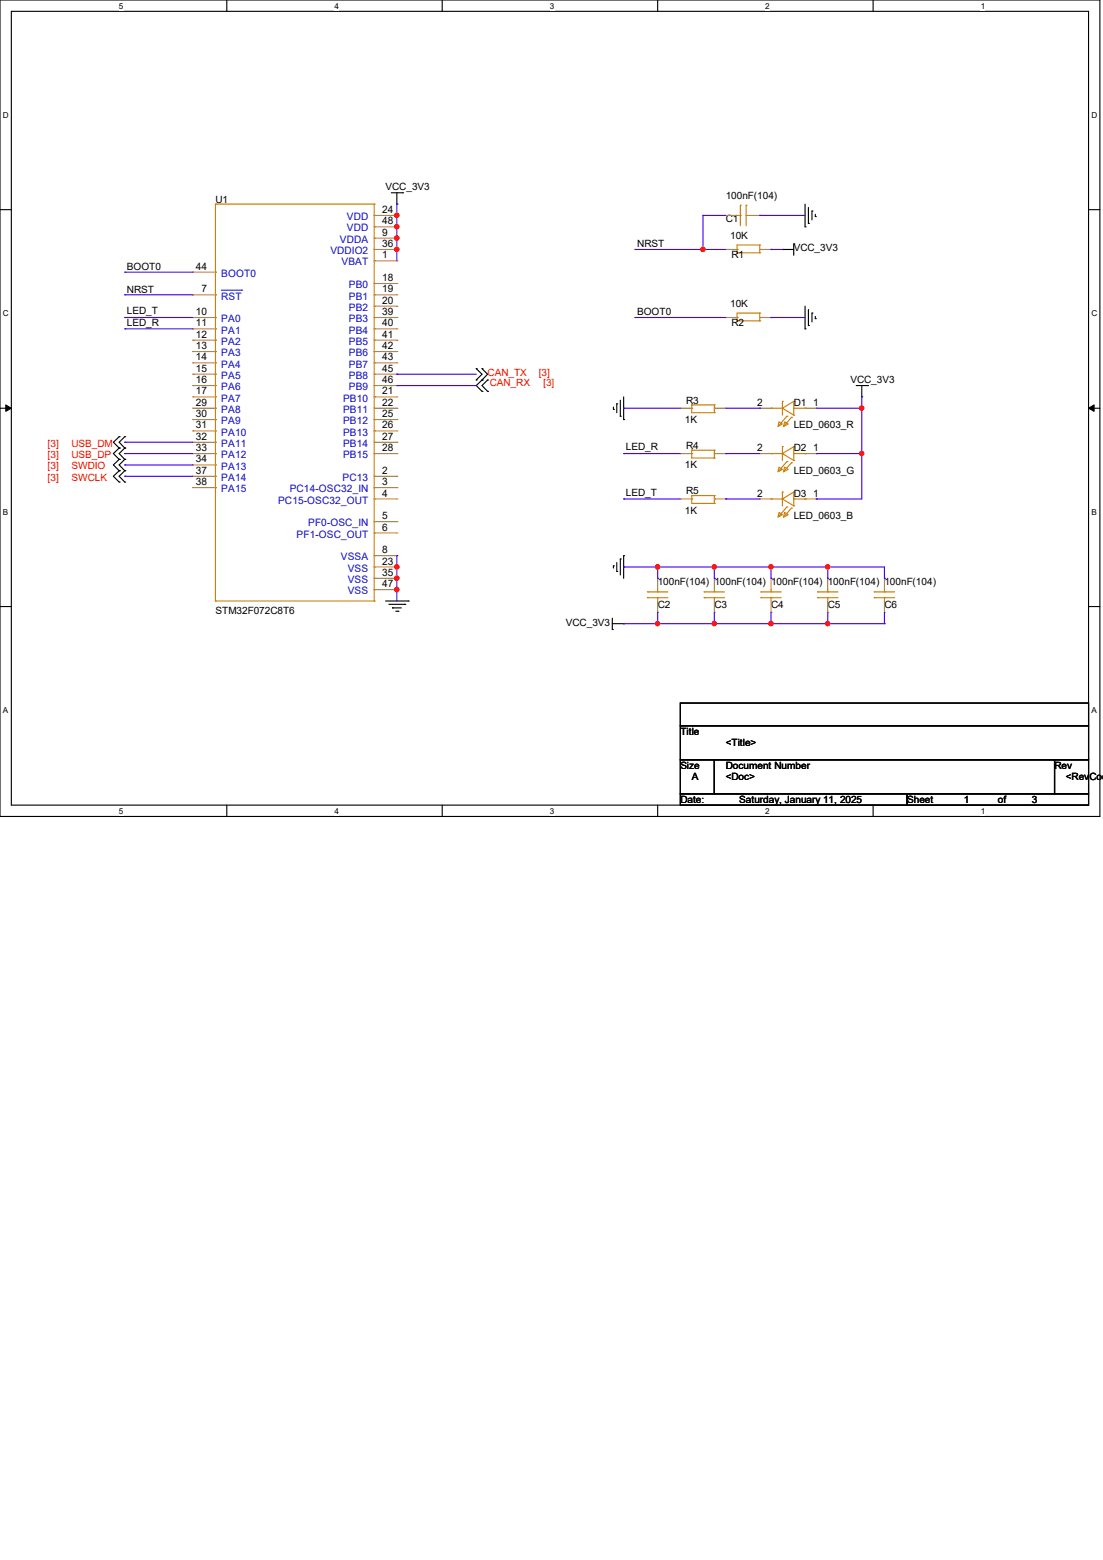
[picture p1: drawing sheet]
<svg xmlns="http://www.w3.org/2000/svg" width="210mm" height="297mm" viewBox="0 0 210 297" stroke-linecap="round" stroke-linejoin="round" font-family="sans-serif">
<path d="M0 0h209.4v155.4h-209.4zM2.2 2.2h205.1v151.1h-205.1z" fill="none" stroke="#000" stroke-width=".21"/>
<g fill="#fff">
<path d="M22.6 .3h.9v1.7h-.9z"/>
<path d="M22.6 153.5h.9v1.8h-.9z"/>
</g>
<path d="M43.2 0v2.2M43.2 153.3v2.1" fill="none" stroke="#000" stroke-width=".21"/>
<g fill="#fff">
<path d="M63.7 .3h.8v1.7h-.8z"/>
<path d="M63.7 153.5h.8v1.8h-.8z"/>
</g>
<path d="M84.2 0v2.2M84.2 153.3v2.1" fill="none" stroke="#000" stroke-width=".21"/>
<g fill="#fff">
<path d="M104.7 .3h.8v1.7h-.8z"/>
<path d="M104.7 153.5h.8v1.8h-.8z"/>
</g>
<path d="M125.2 0v2.2M125.2 153.3v2.1" fill="none" stroke="#000" stroke-width=".21"/>
<g fill="#fff">
<path d="M145.7 .3h.9v1.7h-.9z"/>
<path d="M145.7 153.5h.9v1.8h-.9z"/>
</g>
<path d="M166.2 0v2.2M166.2 153.3v2.1" fill="none" stroke="#000" stroke-width=".21"/>
<g fill="#fff">
<path d="M186.7 .3h.9v1.7h-.9z"/>
<path d="M186.7 153.5h.9v1.8h-.9z"/>
<path d="M.6 21h1.1v1.8h-1.1z"/>
<path d="M207.8 21h1.1v1.8h-1.1z"/>
<path d="M.6 58.8h1.1v1.7h-1.1z"/>
<path d="M207.8 58.8h1.1v1.7h-1.1z"/>
</g>
<path d="M0 39.9h2.2M207.3 39.9h2.1" fill="none" stroke="#000" stroke-width=".21"/>
<g fill="#fff">
<path d="M.6 96.6h1v1.7h-1z"/>
<path d="M207.8 96.6h1v1.7h-1z"/>
</g>
<path d="M0 77.7h2.2M207.3 77.7h2.1" fill="none" stroke="#000" stroke-width=".21"/>
<path d="M1.1 77.1l1.1 .6-1.1 .6zM207.3 77.7l1-.6v1.2z" fill="#000" stroke="#000" stroke-width=".19"/>
<g fill="#fff">
<path d="M.6 134.4h.9v1.7h-.9z"/>
<path d="M207.8 134.4h1v1.7h-1z"/>
</g>
<g fill="none" stroke="#000" stroke-width=".21">
<path d="M74.5 36.7h2.2M75.6 38.9h.1M75.6 36.7v2.2M76.7 36.7h.1M153.3 38.9v4.3M153.9 39.5v3M149 47.5h.1M149 47.5h2.1M151.1 46.4h.1M151.1 46.4v2.2M153.3 43.2h.1M153.3 58.3v4.3"/>
<path d="M153.9 42.5h.1M153.9 58.9v3.1M154.6 40.2h.1M154.6 59.6h.1M154.6 40.2v1.7M154.6 59.6v1.7M155.2 41.2h.1M155.2 40.8v.4M90.7 70.2h.1M90.7 72.3h.1M90.7 70.2l1.1 1-1.1 1.1M91.8 70.2h.1"/>
<path d="M91.8 72.3h.1M91.8 74.5h.1M91.8 70.2l1 1-1 1.1M91.8 72.3l-1.1 1.1 1.1 1.1M92.8 72.3h.1M92.8 74.5h.1M92.8 72.3l-1 1.1 1 1.1M116.8 77.9h.1M116.8 77.5v.4M117.4 76.9h.1M117.4 76.9v1.7M118.1 79.2h.1"/>
<path d="M118.1 76.2v3M118.7 79.9h.1M118.7 75.6v4.3M153.3 62.6h.1M153.9 62h.1M155.2 60.7h.1M155.2 60.2v.5M163 73.4h2.2M164.1 75.6h.1M164.1 73.4v2.2M165.2 73.4h.1M22.7 83.1h.1"/>
<path d="M22.7 85.3h.1M22.7 87.5h.1M22.7 89.6h.1M22.7 91.8h.1M22.7 83.1l-1.1 1.1 1.1 1.1M22.7 85.3l-1.1 1.1 1.1 1.1M22.7 87.5l-1.1 1 1.1 1.1M22.7 89.6l-1.1 1.1 1.1 1.1M23.7 83.1h.1M23.7 85.3h.1M23.7 87.5h.1M23.7 89.6h.1"/>
<path d="M23.7 91.8h.1M23.7 83.1l-1 1.1 1 1.1M23.7 85.3l-1 1.1 1 1.1M23.7 87.5l-1 1 1 1.1M23.7 89.6l-1 1.1 1 1.1M0 115.5h2.2M73.4 114.4h4.3M74 115.1h3.1M74.7 115.7h.1M74.7 115.7h1.7M75.4 116.4h.4M75.8 116.4h.1"/>
<path d="M77.1 115.1h.1M77.7 114.4h.1M116.6 119.8h.1M116.6 118.7h2.1M116.6 117.7v2.1M116.8 107.7h.1M116.8 107.7v.5M117.4 108.8h.1M117.4 107.1v1.7M118.1 106.4h.1M118.1 106.4v3.1M118.7 105.8h.1"/>
<path d="M118.7 118.7h.1M118.7 105.8v4.3M207.3 115.5h2.1M129.5 133.9h77.8v4.3h-77.8zM129.5 138.2h77.8v6.5h-77.8zM129.5 144.7h6.5v6.4h-6.5zM129.5 151.1h43.2v2.2h-43.2zM136 144.7h64.8v6.4h-64.8zM172.7 151.1h34.6v2.2h-34.6zM200.8 144.7h6.5v6.4h-6.5z"/>
</g>
<g fill="none" stroke="#cc8006" stroke-width=".21">
<path d="M41 38.9h.1M41 38.9h30.2M41 38.9v75.5M71.2 38.9h.1M71.2 38.9v75.5M141 39.1h.1M141 39.1v3.9M142.1 39.1h.1M142.1 39.1v3.9M41 56.1h.1M41 51.8h.1M71.2 41h.1"/>
<path d="M71.2 45.3h.1M71.2 54h.1M71.2 56.1h.1M71.2 58.3h.1M71.2 47.5h.1M71.2 49.7h.1M71.2 43.2h.1M140.3 48.1h.1M140.3 47.5h.1M140.3 48.1h4.4M140.3 41h.7M141 41h.1"/>
<path d="M142.1 41h.1M142.1 41h.4M144.7 46.7h.1M144.7 48.1h.1M144.7 47.5h.1M144.7 59.6h.1M144.7 46.7h-4.4v1.4M144.7 46.7v1.4M144.7 59.6v1.5M144.7 59.6h-4.4v1.5M41 60.5h.1M41 62.6h.1"/>
<path d="M41 64.8h.1M41 66.9h.1M41 69.1h.1M41 71.2h.1M41 73.4h.1M41 75.6h.1M41 77.7h.1M41 79.9h.1M71.2 75.6h.1M71.2 77.7h.1M71.2 79.9h.1M71.2 60.5h.1"/>
<path d="M71.2 62.6h.1M71.2 64.8h.1M71.2 66.9h.1M71.2 69.1h.1M71.2 71.2h.1M71.2 73.4h.1M131.7 77.1h.1M131.7 77.7h.1M131.7 77.1v1.5h4.3M131.7 77.1h4.3M136 78.6h.1M136 77.1h.1"/>
<path d="M136 77.7h.1M136 77.1v1.5M140.3 61.1h.1M140.3 60.5h.1M140.3 61.1h4.4M144.7 61.1h.1M144.7 60.5h.1M146.8 77.7h.1M146.8 77.7h2.2M149 77.7h.1M149 76.4h.1M149 77.7l2.1 1.3"/>
<path d="M149 76.4v2.6M149.8 79.2h.1M149.8 79.2l-1.5 1.8M150.7 79.5h.1M150.7 79.5l-1.5 1.7M151.1 77.7h.1M151.1 76.4h.1M151.1 79h.1M151.1 76.4v2.6M151.1 76.4l-2.1 1.3M151.1 77.7h2.2M153.3 77.7h.1"/>
<path d="M41 82h.1M41 84.2h.1M41 86.4h.1M41 88.5h.1M41 90.7h.1M41 92.8h.1M71.2 90.7h.1M71.2 92.8h.1M71.2 95h.1M71.2 99.3h.1M71.2 82h.1M71.2 84.2h.1"/>
<path d="M71.2 86.4h.1M131.7 94.4h.1M131.7 95h.1M131.7 85.7h.1M131.7 86.4h.1M131.7 94.4v1.4h4.3M131.7 94.4h4.3M131.7 85.7v1.5h4.3M131.7 85.7h4.3M136 95.8h.1M136 94.4h.1M136 95h.1"/>
<path d="M136 87.2h.1M136 85.7h.1M136 86.4h.1M136 85.7v1.5M136 94.4v1.4M146.8 86.4h.1M146.8 95h.1M146.8 86.4h2.2M146.8 95h2.2M148.3 80.3l.7 .4-.9 .5zM148.3 88.9l.7 .5-.9 .4zM148.3 97.6l.7 .4-.9 .5z"/>
<path d="M149 86.4h.1M149 85h.1M149 95h.1M149 93.7h.1M149 85v2.7M149 93.7v2.6M149 86.4l2.1 1.3M149 95l2.1 1.3M149.4 80.3l.7 .4-.9 .5zM149.4 88.9l.7 .5-.9 .4zM149.4 97.6l.7 .4-.9 .5zM149.8 87.9h.1"/>
<path d="M149.8 96.5h.1M149.8 87.9l-1.5 1.7M149.8 96.5l-1.5 1.8M150.7 88.1h.1M150.7 96.7h.1M150.7 88.1l-1.5 1.7M150.7 96.7l-1.5 1.8M151.1 86.4h.1M151.1 85h.1M151.1 87.7h.1M151.1 95h.1M151.1 93.7h.1"/>
<path d="M151.1 96.3h.1M151.1 85v2.7M151.1 93.7v2.6M151.1 85l-2.1 1.4M151.1 86.4h2.2M151.1 93.7l-2.1 1.3M151.1 95h2.2M153.3 86.4h.1M153.3 95h.1M41 114.4h.1M41 114.4h30.2M71.2 114.4h.1"/>
<path d="M71.2 101.5h.1M71.2 105.8h.1M71.2 107.9h.1M71.2 110.1h.1M71.2 112.3h.1M123.3 113.8h.1M123.3 112.7h.1M123.3 113.8h3.9M123.3 112.7h3.9M125.2 112.7h.1M125.2 113.8h.1M125.2 112.3v.4"/>
<path d="M125.2 113.8v.6M134.1 113.8h.1M134.1 112.7h.1M134.1 113.8h3.9M134.1 112.7h3.9M136 112.7h.1M136 113.8h.1M136 112.3v.4M136 113.8v.6M144.9 113.8h.1M144.9 112.7h.1M144.9 113.8h3.9"/>
<path d="M144.9 112.7h3.9M146.8 112.7h.1M146.8 113.8h.1M146.8 112.3v.4M146.8 113.8v.6M155.7 113.8h.1M155.7 112.7h.1M155.7 113.8h3.9M155.7 112.7h3.9M157.6 112.7h.1M157.6 113.8h.1M157.6 112.3v.4"/>
<path d="M157.6 113.8v.6M166.5 113.8h.1M166.5 112.7h.1M166.5 113.8h3.8M166.5 112.7h3.8M168.4 112.7h.1M168.4 113.8h.1M168.4 112.3v.4M168.4 113.8v.6"/>
</g>
<g fill="none" stroke="#a84" stroke-width=".21">
<path d="M36.7 56.1h.1M36.7 51.8h.1M36.7 56.1h4.3M36.7 51.8h4.3M71.2 47.5h4.4M71.2 49.7h4.4M71.2 56.1h4.4M71.2 45.3h4.4M71.2 54h4.4M71.2 58.3h4.4M71.2 41h4.4M71.2 43.2h4.4"/>
<path d="M75.6 49.7h.1M75.6 45.3h.1M75.6 54h.1M75.6 56.1h.1M75.6 58.3h.1M75.6 41h.1M75.6 47.5h.1M75.6 43.2h.1M138.2 47.5h.1M138.2 41h.1M138.2 47.5h2.1M138.2 41h2.1"/>
<path d="M142.5 41h2.2M144.7 41h.1M144.7 47.5h2.1M146.8 47.5h.1M36.7 60.5h.1M36.7 62.6h.1M36.7 64.8h.1M36.7 66.9h.1M36.7 69.1h.1M36.7 71.2h.1M36.7 73.4h.1M36.7 75.6h.1"/>
<path d="M36.7 77.7h.1M36.7 79.9h.1M36.7 77.7h4.3M36.7 60.5h4.3M36.7 62.6h4.3M36.7 64.8h4.3M36.7 66.9h4.3M36.7 69.1h4.3M36.7 71.2h4.3M36.7 73.4h4.3M36.7 75.6h4.3M36.7 79.9h4.3"/>
<path d="M71.2 77.7h4.4M71.2 60.5h4.4M71.2 62.6h4.4M71.2 64.8h4.4M71.2 66.9h4.4M71.2 69.1h4.4M71.2 71.2h4.4M71.2 73.4h4.4M71.2 75.6h4.4M71.2 79.9h4.4M75.6 75.6h.1M75.6 77.7h.1"/>
<path d="M75.6 79.9h.1M75.6 60.5h.1M75.6 62.6h.1M75.6 64.8h.1M75.6 66.9h.1M75.6 69.1h.1M75.6 71.2h.1M75.6 73.4h.1M129.5 77.7h.1M129.5 77.7h2.2M136 77.7h2.2M138.2 60.5h.1"/>
<path d="M138.2 77.7h.1M138.2 60.5h2.1M144.7 77.7h.1M144.7 77.7h2.1M144.7 60.5h2.1M146.8 60.5h.1M153.3 77.7h2.1M155.4 77.7h.1M36.7 82h.1M36.7 84.2h.1M36.7 86.4h.1M36.7 88.5h.1"/>
<path d="M36.7 90.7h.1M36.7 92.8h.1M36.7 86.4h4.3M36.7 90.7h4.3M36.7 92.8h4.3M36.7 82h4.3M36.7 84.2h4.3M36.7 88.5h4.3M71.2 86.4h4.4M71.2 95h4.4M71.2 90.7h4.4M71.2 92.8h4.4"/>
<path d="M71.2 99.3h4.4M71.2 82h4.4M71.2 84.2h4.4M75.6 90.7h.1M75.6 92.8h.1M75.6 95h.1M75.6 99.3h.1M75.6 82h.1M75.6 84.2h.1M75.6 86.4h.1M129.5 95h.1M129.5 86.4h.1"/>
<path d="M129.5 86.4h2.2M129.5 95h2.2M136 86.4h2.2M136 95h2.2M138.2 95h.1M138.2 86.4h.1M144.7 86.4h.1M144.7 95h.1M144.7 86.4h2.1M144.7 95h2.1M153.3 86.4h2.1M153.3 95h2.1"/>
<path d="M155.4 86.4h.1M155.4 95h.1M71.2 101.5h4.4M71.2 105.8h4.4M71.2 107.9h4.4M71.2 110.1h4.4M71.2 112.3h4.4M75.6 101.5h.1M75.6 105.8h.1M75.6 107.9h.1M75.6 110.1h.1M75.6 112.3h.1"/>
<path d="M125.2 110.1h.1M125.2 116.6h.1M125.2 110.1v2.2M125.2 114.4v2.2M136 110.1h.1M136 116.6h.1M136 110.1v2.2M136 114.4v2.2M146.8 110.1h.1M146.8 116.6h.1M146.8 110.1v2.2M146.8 114.4v2.2"/>
<path d="M157.6 110.1h.1M157.6 116.6h.1M157.6 110.1v2.2M157.6 114.4v2.2M168.4 110.1h.1M168.4 116.6h.1M168.4 110.1v2.2M168.4 114.4v2.2"/>
</g>
<path d="M42.1 55.2h3.9M46 55.2h.1" fill="none" stroke="#00c" stroke-width=".19"/>
<g fill="none" stroke="#4200ff" stroke-width=".21">
<path d="M75.6 38.9h.1M75.6 38.9v10.8M23.7 56.1h.1M23.7 51.8h.1M23.7 56.1h13M23.7 51.8h13M75.6 41h.1M75.6 43.2h.1M75.6 45.3h.1M75.6 47.5h.1M120.9 47.5h.1M120.9 47.5h17.3"/>
<path d="M133.9 41h.1M133.9 47.5h.1M133.9 41h4.3M133.9 41v6.5M144.7 41h.1M144.7 41h8.6M146.8 47.5h.1M146.8 47.5h2.2M23.7 62.6h.1M23.7 60.5h.1M23.7 60.5h13M23.7 62.6h13"/>
<path d="M75.6 71.2h.1M75.6 73.4h.1M75.6 71.2h15.1M75.6 73.4h15.1M118.7 77.7h.1M118.7 77.7h10.8M120.9 60.5h.1M120.9 60.5h17.3M138.2 77.7h6.5M144.7 77.7h.1M146.8 60.5h.1M146.8 60.5h6.5"/>
<path d="M155.4 77.7h8.7M164.1 77.7h.1M164.1 75.6v19.4h-8.7M23.7 84.2h.1M23.7 86.4h.1M23.7 88.5h.1M23.7 90.7h.1M23.7 86.4h13M23.7 84.2h13M23.7 88.5h13M23.7 90.7h13M118.7 86.4h.1"/>
<path d="M118.7 95h.1M118.7 86.4h10.8M118.7 95h10.8M138.2 86.4h.1M138.2 95h.1M138.2 86.4h6.5M138.2 95h6.5M155.4 86.4h.1M155.4 95h.1M155.4 86.4h8.7M164.1 86.4h.1M75.6 105.8h.1"/>
<path d="M75.6 107.9h.1M75.6 110.1h.1M75.6 112.3h.1M75.6 105.8v8.6M118.7 107.9h.1M118.7 118.7h.1M118.7 107.9h49.7v2.2M118.7 118.7h49.7M125.2 107.9h.1M125.2 110.1h.1M125.2 118.7h.1M125.2 107.9v2.2"/>
<path d="M125.2 116.6v2.1M136 107.9h.1M136 110.1h.1M136 118.7h.1M136 107.9v2.2M136 116.6v2.1M146.8 107.9h.1M146.8 110.1h.1M146.8 118.7h.1M146.8 107.9v2.2M146.8 116.6v2.1M157.6 107.9h.1"/>
<path d="M157.6 110.1h.1M157.6 118.7h.1M157.6 107.9v2.2M157.6 116.6v2.1M168.4 110.1h.1M168.4 118.7h.1M168.4 116.6v2.1"/>
</g>
<g fill="#f00" stroke="#f00" stroke-width=".21">
<circle cx="133.8" cy="47.5" r=".4"/>
<circle cx="164.1" cy="77.7" r=".4"/>
<circle cx="164.1" cy="86.3" r=".4"/>
<circle cx="75.5" cy="41" r=".4"/>
<circle cx="75.5" cy="43.2" r=".4"/>
<circle cx="75.5" cy="45.3" r=".4"/>
<circle cx="75.5" cy="47.5" r=".4"/>
<circle cx="136" cy="107.9" r=".4"/>
<circle cx="125.2" cy="107.9" r=".4"/>
<circle cx="146.8" cy="107.9" r=".4"/>
<circle cx="157.6" cy="107.9" r=".4"/>
<circle cx="125.2" cy="118.7" r=".4"/>
<circle cx="136" cy="118.7" r=".4"/>
<circle cx="146.8" cy="118.7" r=".4"/>
<circle cx="157.6" cy="118.7" r=".4"/>
<circle cx="75.5" cy="107.9" r=".4"/>
<circle cx="75.5" cy="110.1" r=".4"/>
<circle cx="75.5" cy="112.2" r=".4"/>
</g>
<g font-size="1.9">
<text x="41" y="38.6">U1</text>
<text x="72.8" y="40.6">24</text>
<text x="73.4" y="36.2">VCC_3V3</text>
<text x="138.2" y="38">100nF(104)</text>
<text x="72.8" y="44.9">9</text>
<text x="72.8" y="47">36</text>
<text x="72.8" y="42.7">48</text>
<text x="121.3" y="47.1">NRST</text>
<text x="138.2" y="42.3">C1</text>
<text x="139" y="45.5">10K</text>
<text x="151.1" y="47.9">VCC_3V3</text>
<text x="24.2" y="51.4">BOOT0</text>
<text x="37.3" y="51.4">44</text>
<text x="72.8" y="49.2">1</text>
<text x="72.8" y="53.5">18</text>
<text x="139.3" y="49.2">R1</text>
<text x="24.2" y="55.7">NRST</text>
<text x="24.2" y="59.8">LED_T</text>
<text x="37.3" y="60">10</text>
<text x="38.4" y="55.7">7</text>
<text x="72.8" y="55.7">19</text>
<text x="72.8" y="57.8">20</text>
<text x="72.8" y="60">39</text>
<text x="139" y="58.5">10K</text>
<text x="24.2" y="62">LED_R</text>
<text x="37.3" y="62.1">11</text>
<text x="37.3" y="64.3">12</text>
<text x="72.8" y="62.1">40</text>
<text x="72.8" y="64.3">41</text>
<text x="121.3" y="60">BOOT0</text>
<text x="139.3" y="62.1">R2</text>
<text x="37.3" y="66.5">13</text>
<text x="37.3" y="68.6">14</text>
<text x="37.3" y="70.8">15</text>
<text x="72.8" y="66.5">42</text>
<text x="72.8" y="68.6">43</text>
<text x="72.8" y="70.8">45</text>
<text x="37.3" y="72.9">16</text>
<text x="37.3" y="75.1">17</text>
<text x="37.3" y="77.3">29</text>
<text x="72.8" y="75.1">21</text>
<text x="72.8" y="77.3">22</text>
<text x="72.8" y="72.9">46</text>
<text x="130.6" y="76.8">R3</text>
<text x="144.2" y="77.3">2</text>
<text x="151.1" y="77.3">D1</text>
<text x="154.8" y="77.3">1</text>
<text x="161.9" y="72.9">VCC_3V3</text>
<text x="37.3" y="79.4">30</text>
<text x="37.3" y="81.6">31</text>
<text x="37.3" y="83.7">32</text>
<text x="72.8" y="79.4">25</text>
<text x="72.8" y="81.6">26</text>
<text x="72.8" y="83.7">27</text>
<text x="130.4" y="80.5">1K</text>
<text x="151.1" y="81.6">LED_0603_R</text>
<text x="37.3" y="85.9">33</text>
<text x="37.3" y="88.1">34</text>
<text x="72.8" y="85.9">28</text>
<text x="119.2" y="85.7">LED_R</text>
<text x="130.4" y="89.2">1K</text>
<text x="130.6" y="85.5">R4</text>
<text x="144.2" y="85.9">2</text>
<text x="151.1" y="85.9">D2</text>
<text x="154.8" y="85.9">1</text>
<text x="37.3" y="90.2">37</text>
<text x="37.3" y="92.4">38</text>
<text x="72.8" y="90.2">2</text>
<text x="72.8" y="92.4">3</text>
<text x="72.8" y="94.5">4</text>
<text x="119.2" y="94.4">LED_T</text>
<text x="130.6" y="94.1">R5</text>
<text x="144.2" y="94.5">2</text>
<text x="151.1" y="90.2">LED_0603_G</text>
<text x="151.1" y="94.5">D3</text>
<text x="154.8" y="94.5">1</text>
<text x="72.8" y="98.8">5</text>
<text x="72.8" y="101">6</text>
<text x="130.4" y="97.8">1K</text>
<text x="151.1" y="98.8">LED_0603_B</text>
<text x="72.8" y="105.3">8</text>
<text x="72.8" y="107.5">23</text>
<text x="72.8" y="109.6">35</text>
<text x="72.8" y="111.8">47</text>
<text x="125.2" y="111.4">100nF(104)</text>
<text x="136" y="111.4">100nF(104)</text>
<text x="146.8" y="111.4">100nF(104)</text>
<text x="157.6" y="111.4">100nF(104)</text>
<text x="168.4" y="111.4">100nF(104)</text>
<text x="41" y="117">STM32F072C8T6</text>
<text x="107.7" y="119.1">VCC_3V3</text>
<text x="125.2" y="115.7">C2</text>
<text x="136" y="115.7">C3</text>
<text x="146.8" y="115.7">C4</text>
<text x="157.6" y="115.7">C5</text>
<text x="168.4" y="115.7">C6</text>
<text x="129.5" y="139.9">Title</text>
<text x="138.2" y="142">&lt;Title&gt;</text>
<text x="129.5" y="146.3">Size</text>
<text x="131.7" y="148.5">A</text>
<text x="138.2" y="146.3">Document Number</text>
<text x="138.2" y="148.5">&lt;Doc&gt;</text>
<text x="200.8" y="146.3">Rev</text>
<text x="202.9" y="148.5">&lt;RevCode</text>
<text x="129.5" y="152.8">Date:</text>
<text x="140.8" y="152.8">Saturday, January 11, 2025</text>
<text x="172.7" y="152.8">Sheet</text>
<text x="183.5" y="152.8">1</text>
<text x="190" y="152.8">of</text>
<text x="196.5" y="152.8">3</text>
</g>
<g font-size="1.9" fill="#00c">
<text x="66" y="41.9">VDD</text>
<text x="64.7" y="46.2">VDDA</text>
<text x="66" y="44.1">VDD</text>
<text x="42.1" y="52.7">BOOT0</text>
<text x="62.9" y="48.4">VDDIO2</text>
<text x="65" y="50.5">VBAT</text>
<text x="42.1" y="57">RST</text>
<text x="66.4" y="54.9">PB0</text>
<text x="66.4" y="57">PB1</text>
<text x="66.4" y="59.2">PB2</text>
<text x="42.1" y="61.3">PA0</text>
<text x="42.1" y="63.5">PA1</text>
<text x="42.1" y="65.7">PA2</text>
<text x="66.4" y="61.3">PB3</text>
<text x="66.4" y="63.5">PB4</text>
<text x="66.4" y="65.7">PB5</text>
<text x="42.1" y="67.8">PA3</text>
<text x="42.1" y="70">PA4</text>
<text x="66.4" y="67.8">PB6</text>
<text x="66.4" y="70">PB7</text>
<text x="42.1" y="72.1">PA5</text>
<text x="42.1" y="74.3">PA6</text>
<text x="42.1" y="76.5">PA7</text>
<text x="65.3" y="76.5">PB10</text>
<text x="66.4" y="72.1">PB8</text>
<text x="66.4" y="74.3">PB9</text>
<text x="42.1" y="78.6">PA8</text>
<text x="42.1" y="80.8">PA9</text>
<text x="42.1" y="82.9">PA10</text>
<text x="65.3" y="78.6">PB11</text>
<text x="65.3" y="80.8">PB12</text>
<text x="65.3" y="82.9">PB13</text>
<text x="42.1" y="85.1">PA11</text>
<text x="42.1" y="87.2">PA12</text>
<text x="42.1" y="89.4">PA13</text>
<text x="65.3" y="85.1">PB14</text>
<text x="65.3" y="87.2">PB15</text>
<text x="42.1" y="91.6">PA14</text>
<text x="42.1" y="93.7">PA15</text>
<text x="53" y="95.9">PC15-OSC32_OUT</text>
<text x="55.2" y="93.7">PC14-OSC32_IN</text>
<text x="65.2" y="91.6">PC13</text>
<text x="58.7" y="100.2">PF0-OSC_IN</text>
<text x="56.5" y="102.4">PF1-OSC_OUT</text>
<text x="64.9" y="106.7">VSSA</text>
<text x="66.2" y="108.8">VSS</text>
<text x="66.2" y="111">VSS</text>
<text x="66.2" y="113.2">VSS</text>
</g>
<g font-size="1.9" fill="#f00">
<text x="92.8" y="71.6">CAN_TX</text>
<text x="102.6" y="71.6">[3]</text>
<text x="93.3" y="73.6">CAN_RX</text>
<text x="103.4" y="73.6">[3]</text>
<text x="9.1" y="85">[3]</text>
<text x="9.1" y="87.2">[3]</text>
<text x="9.1" y="89.4">[3]</text>
<text x="13.6" y="85">USB_DM</text>
<text x="13.6" y="87.2">USB_DP</text>
<text x="13.6" y="89.4">SWDIO</text>
<text x="9.1" y="91.5">[3]</text>
<text x="13.6" y="91.5">SWCLK</text>
</g>
<g font-size="1.6">
<text x="22.6" y="1.7">5</text>
<text x="63.7" y="1.7">4</text>
<text x="104.7" y="1.7">3</text>
<text x="145.7" y="1.7">2</text>
<text x="186.7" y="1.7">1</text>
<text x=".6" y="22.4">D</text>
<text x="207.8" y="22.4">D</text>
<text x=".6" y="60.2">C</text>
<text x="207.8" y="60.2">C</text>
<text x=".6" y="98">B</text>
<text x="207.8" y="98">B</text>
<text x=".6" y="135.8">A</text>
<text x="207.8" y="135.8">A</text>
<text x="22.6" y="154.9">5</text>
<text x="63.7" y="154.9">4</text>
<text x="104.7" y="154.9">3</text>
<text x="145.7" y="154.9">2</text>
<text x="186.7" y="154.9">1</text>
</g>
</svg>
